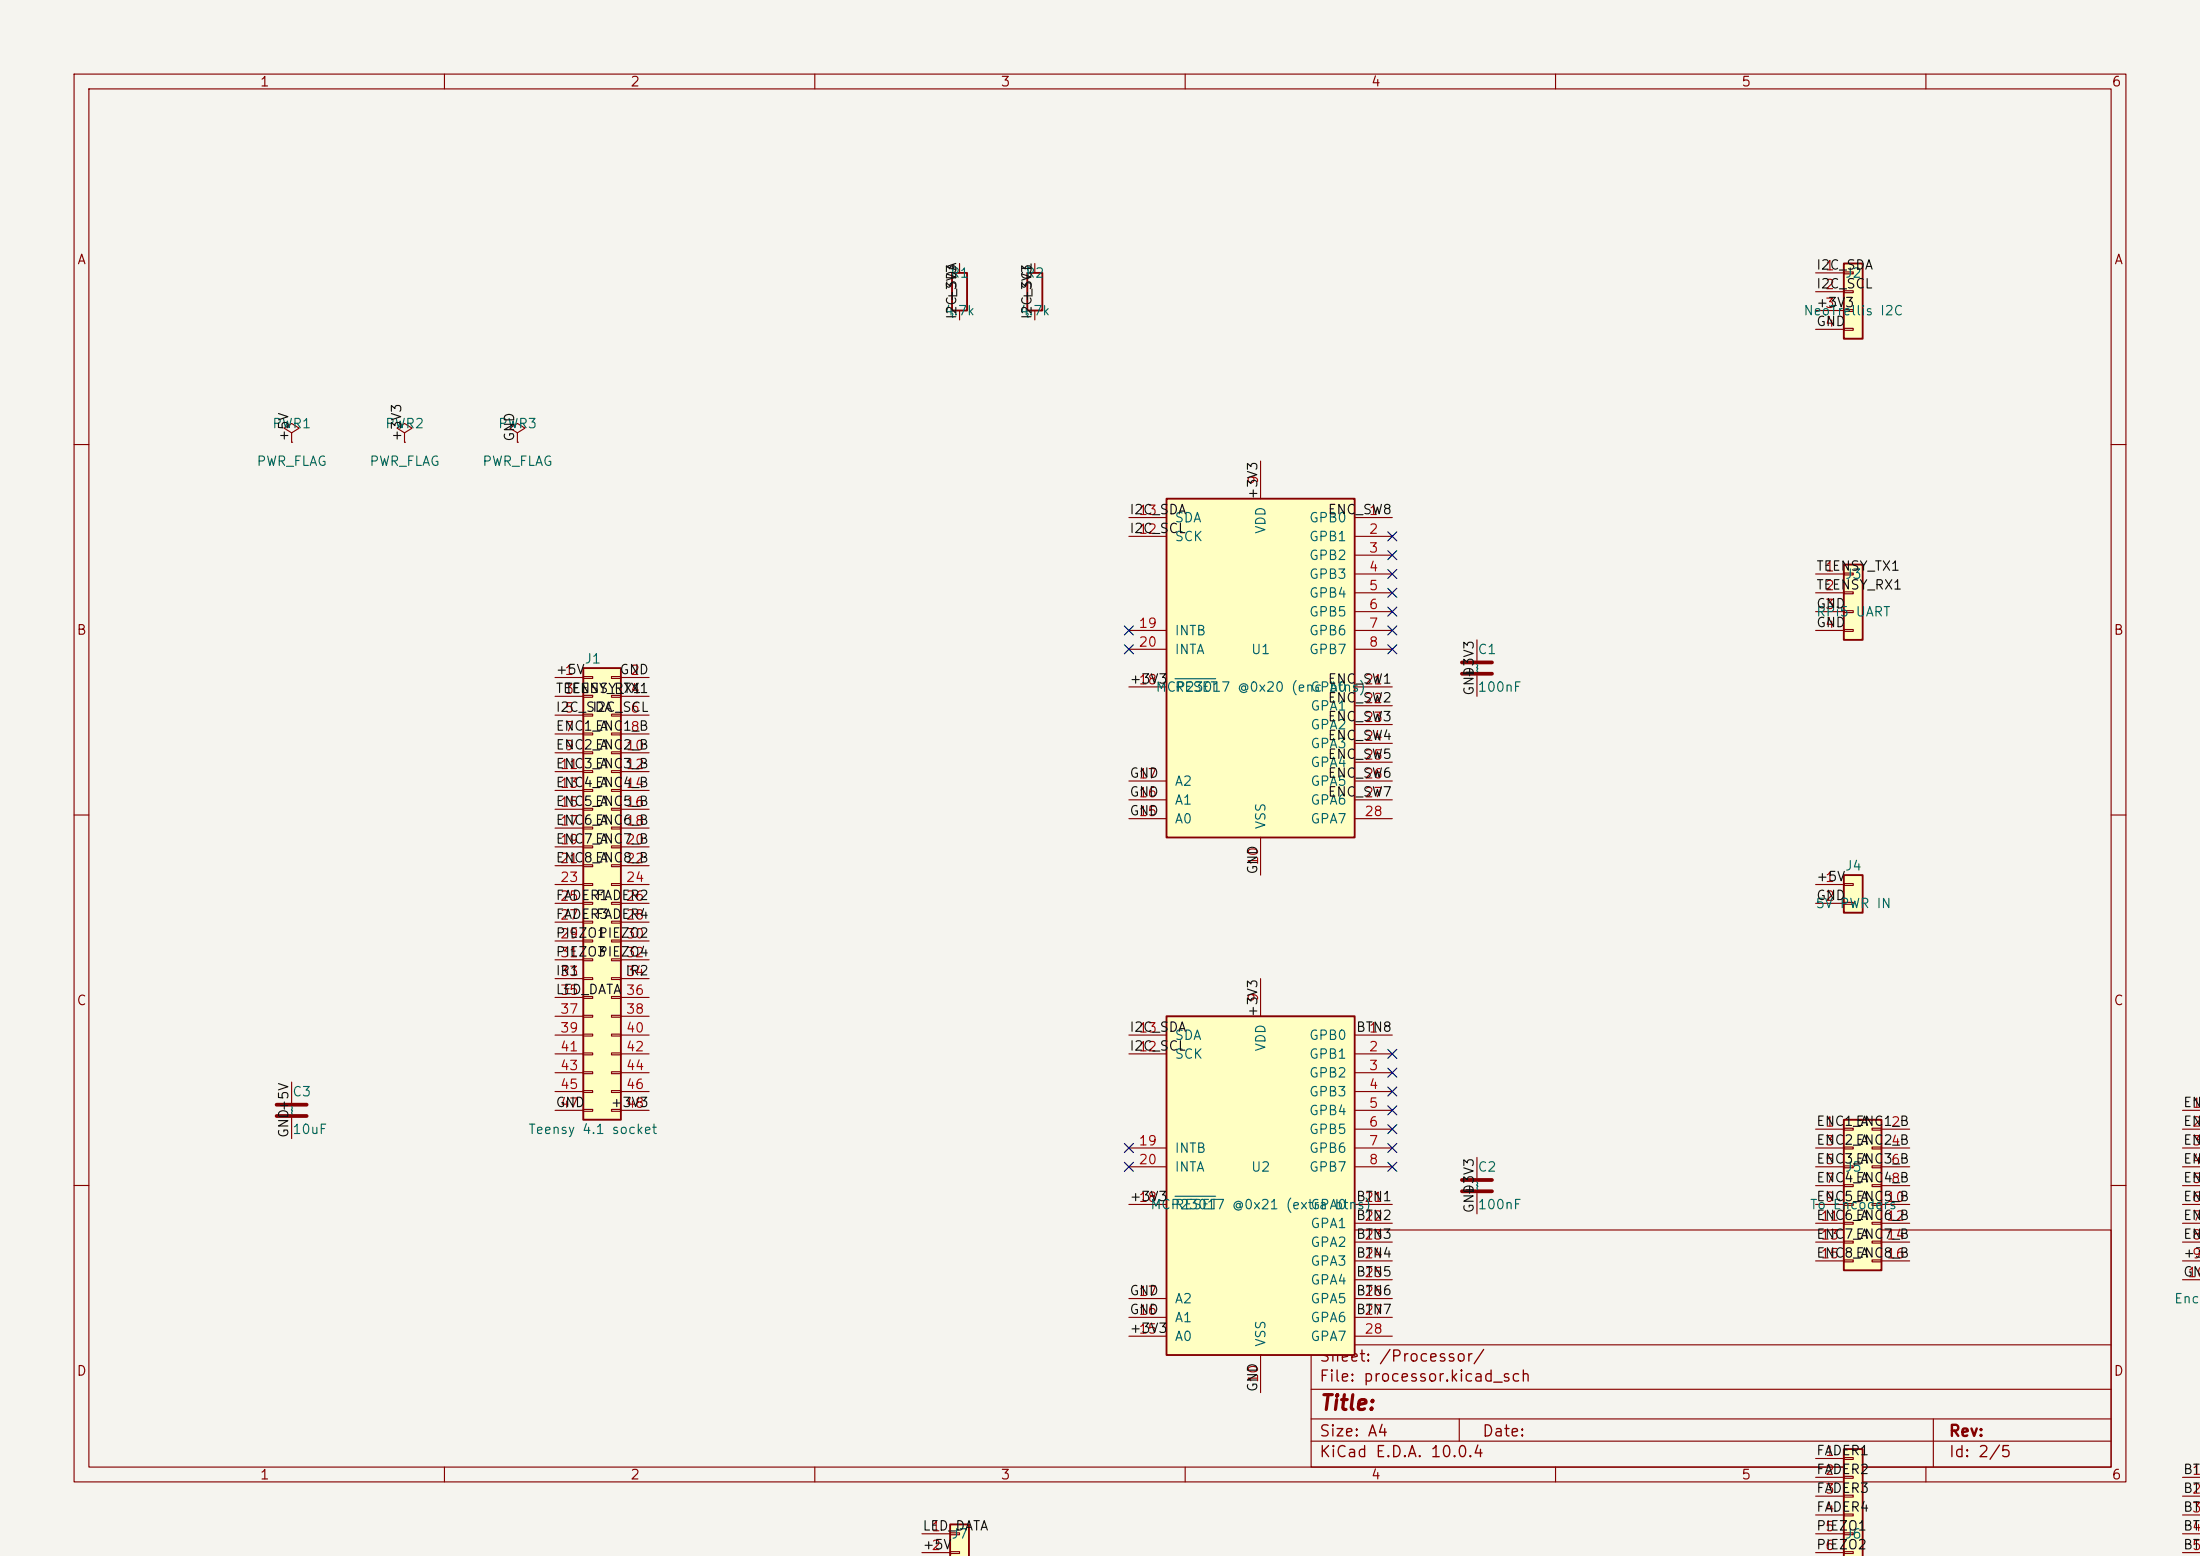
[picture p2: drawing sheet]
<svg xmlns="http://www.w3.org/2000/svg" width="297mm" height="210mm" viewBox="0 0 297 210" stroke-linecap="round" stroke-linejoin="round" font-family="sans-serif">
<path d="M0 0h297v210h-297z" fill="#f5f4ef" stroke="#f5f4ef" stroke-width=".14"/>
<g fill="none" stroke="#840000" stroke-width=".15">
<path d="M10 10h277v190h-277zM12 12h273v186h-273zM60 10v2M110 10v2M160 10v2M210 10v2M260 10v2M129.5 35.6v1.2M129.5 41.9v1.3M10 60h2M285 60h2M10 110h2"/>
<path d="M285 110h2M10 160h2M177 166h108v32h-108zM285 160h2M60 198v2M110 198v2M160 198v2M177 194.5h108M177 191.5h108M177 187.5h108M177 181.5h108M197 191.5v3"/>
<path d="M210 198v2M260 198v2M261 191.5v6.5M294.6 199.4h2.5M294.6 201.9h2.5M294.6 204.5h2.5M294.6 207h2.5M294.6 209.6h2.5"/>
</g>
<path d="M128.5 36.8h2.1v5.1h-2.1z" fill="none" stroke="#840000" stroke-width=".25"/>
<path d="M248.9 195.6h2.6v14.5h-2.6z" fill="#ffffc2"/>
<path d="M248.9 210.1v-14.5h2.6v14.5" fill="none" stroke="#840000" stroke-width=".25"/>
<path d="M245.1 196.9h3.8M245.1 199.4h3.8M248.9 196.7h1.3v.3h-1.3zM248.9 199.3h1.3v.2h-1.3zM245.1 201.9h3.8M245.1 204.5h3.8M245.1 207h3.8M245.1 209.6h3.8M248.9 201.8h1.3v.3h-1.3zM248.9 204.3h1.3v.3h-1.3zM248.9 206.9h1.3v.2h-1.3zM248.9 209.4h1.3v.3h-1.3z" fill="none" stroke="#840000" stroke-width=".15"/>
<path d="M248.9 151.1h5.1v20.4h-5.1z" fill="#ffffc2"/>
<path d="M248.9 151.1h5.1v20.4h-5.1z" fill="none" stroke="#840000" stroke-width=".25"/>
<g fill="none" stroke="#840000" stroke-width=".15">
<path d="M199.4 156.2v2.8M245.1 152.4h3.8M245.1 154.9h3.8M245.1 157.5h3.8M248.9 152.3h1.3v.2h-1.3zM248.9 154.8h1.3v.3h-1.3zM248.9 157.4h1.3v.2h-1.3zM248.9 159.9h1.3v.2h-1.3zM252.7 152.3h1.3v.2h-1.3zM252.7 154.8h1.3v.3h-1.3zM252.7 157.4h1.3v.2h-1.3zM252.7 159.9h1.3v.2h-1.3z"/>
<path d="M254 152.4h3.8M254 154.9h3.8M254 157.5h3.8M294.6 152.4h2.5M294.6 154.9h2.5M294.6 157.5h2.5M294.6 149.9h2.5M199.4 161v2.8M245.1 160h3.8M245.1 162.6h3.8M245.1 165.1h3.8M245.1 167.6h3.8"/>
<path d="M245.1 170.2h3.8M248.9 162.4h1.3v.3h-1.3zM248.9 165h1.3v.2h-1.3zM248.9 167.5h1.3v.3h-1.3zM248.9 170.1h1.3v.2h-1.3zM252.7 162.4h1.3v.3h-1.3zM252.7 165h1.3v.2h-1.3zM252.7 167.5h1.3v.3h-1.3zM252.7 170.1h1.3v.2h-1.3zM254 160h3.8M254 162.6h3.8M254 165.1h3.8"/>
<path d="M254 167.6h3.8M254 170.2h3.8M294.6 160h2.5M294.6 162.6h2.5M294.6 165.1h2.5M294.6 167.6h2.5M294.6 170.2h2.5M294.6 172.7h2.5"/>
</g>
<path d="M197.4 159.3h4M197.4 160.8h4" fill="none" stroke="#840000" stroke-width=".51"/>
<path d="M157.5 137.2h25.4v45.7h-25.4z" fill="#ffffc2"/>
<path d="M157.5 137.2h25.4v45.7h-25.4z" fill="none" stroke="#840000" stroke-width=".25"/>
<g fill="none" stroke="#840000" stroke-width=".15">
<path d="M152.4 139.7h5.1M170.2 132.1v5.1M182.9 139.7h5.1M152.4 142.2h5.1M152.4 154.9h5.1M152.4 157.5h5.1M182.9 142.2h5.1M182.9 144.8h5.1M182.9 147.3h5.1M182.9 149.9h5.1M182.9 152.4h5.1M182.9 154.9h5.1"/>
<path d="M182.9 157.5h5.1M152.4 177.8h5.1M152.4 175.3h5.1M152.4 162.6h5.1M182.9 177.8h5.1M182.9 175.3h5.1M182.9 162.6h5.1M182.9 165.1h5.1M182.9 167.6h5.1M182.9 170.2h5.1M182.9 172.7h5.1M152.4 180.3h5.1"/>
<path d="M170.2 182.9v5.1M182.9 180.3h5.1"/>
</g>
<path d="M158.6 161.5h5.5" fill="none" stroke="#006464" stroke-width=".15"/>
<path d="M128.3 205.7h2.5v4.4h-2.5z" fill="#ffffc2"/>
<path d="M128.3 210.1v-4.4h2.5v4.4" fill="none" stroke="#840000" stroke-width=".25"/>
<path d="M199.4 86.4v2.8M199.4 91.2v2.8M124.5 207h3.8M124.5 209.6h3.8M128.3 206.9h1.2v.2h-1.2zM128.3 209.4h1.2v.3h-1.2z" fill="none" stroke="#840000" stroke-width=".15"/>
<path d="M197.4 89.4h4M197.4 90.9h4" fill="none" stroke="#840000" stroke-width=".51"/>
<path d="M248.9 118.1h2.6v5.1h-2.6z" fill="#ffffc2"/>
<path d="M248.9 118.1h2.6v5.1h-2.6z" fill="none" stroke="#840000" stroke-width=".25"/>
<path d="M245.1 119.4h3.8M248.9 119.3h1.3v.2h-1.3zM245.1 121.9h3.8M248.9 121.8h1.3v.2h-1.3z" fill="none" stroke="#840000" stroke-width=".15"/>
<path d="M248.9 76.2h2.6v10.2h-2.6z" fill="#ffffc2"/>
<path d="M248.9 76.2h2.6v10.2h-2.6z" fill="none" stroke="#840000" stroke-width=".25"/>
<path d="M245.1 77.5h3.8M248.9 77.3h1.3v.3h-1.3zM248.9 79.9h1.3v.2h-1.3zM245.1 80h3.8M245.1 82.6h3.8M245.1 85.1h3.8M248.9 82.4h1.3v.3h-1.3zM248.9 85h1.3v.2h-1.3z" fill="none" stroke="#840000" stroke-width=".15"/>
<path d="M248.9 35.6h2.6v10.1h-2.6z" fill="#ffffc2"/>
<path d="M248.9 35.6h2.6v10.1h-2.6z" fill="none" stroke="#840000" stroke-width=".25"/>
<path d="M245.1 36.8h3.8M245.1 39.4h3.8M248.9 36.7h1.3v.3h-1.3zM248.9 39.2h1.3v.3h-1.3zM245.1 41.9h3.8M245.1 44.5h3.8M248.9 41.8h1.3v.2h-1.3zM248.9 44.3h1.3v.3h-1.3z" fill="none" stroke="#840000" stroke-width=".15"/>
<path d="M78.7 90.2h5.1v60.9h-5.1z" fill="#ffffc2"/>
<path d="M78.7 90.2h5.1v60.9h-5.1z" fill="none" stroke="#840000" stroke-width=".25"/>
<g fill="none" stroke="#840000" stroke-width=".15">
<path d="M74.9 91.4h3.8M74.9 94h3.8M74.9 96.5h3.8M74.9 99.1h3.8M78.7 91.3h1.3v.3h-1.3zM78.7 93.9h1.3v.2h-1.3zM78.7 96.4h1.3v.2h-1.3zM78.7 98.9h1.3v.3h-1.3zM82.5 91.3h1.3v.3h-1.3zM82.5 93.9h1.3v.2h-1.3zM82.5 96.4h1.3v.2h-1.3zM82.5 98.9h1.3v.3h-1.3z"/>
<path d="M83.8 91.4h3.8M83.8 94h3.8M83.8 96.5h3.8M83.8 99.1h3.8M74.9 101.6h3.8M74.9 104.1h3.8M74.9 106.7h3.8M74.9 109.2h3.8M74.9 111.8h3.8M74.9 114.3h3.8M74.9 116.8h3.8M74.9 119.4h3.8"/>
<path d="M78.7 101.5h1.3v.2h-1.3zM78.7 104h1.3v.3h-1.3zM78.7 106.6h1.3v.2h-1.3zM78.7 109.1h1.3v.2h-1.3zM78.7 111.6h1.3v.3h-1.3zM78.7 114.2h1.3v.2h-1.3zM78.7 116.7h1.3v.3h-1.3zM78.7 119.3h1.3v.2h-1.3zM82.5 101.5h1.3v.2h-1.3zM82.5 104h1.3v.3h-1.3zM82.5 106.6h1.3v.2h-1.3zM82.5 109.1h1.3v.2h-1.3z"/>
<path d="M82.5 111.6h1.3v.3h-1.3zM82.5 114.2h1.3v.2h-1.3zM82.5 116.7h1.3v.3h-1.3zM82.5 119.3h1.3v.2h-1.3zM83.8 101.6h3.8M83.8 104.1h3.8M83.8 106.7h3.8M83.8 109.2h3.8M83.8 111.8h3.8M83.8 114.3h3.8M83.8 116.8h3.8M83.8 119.4h3.8"/>
<path d="M74.9 121.9h3.8M74.9 124.5h3.8M74.9 127h3.8M74.9 129.5h3.8M74.9 132.1h3.8M74.9 134.6h3.8M74.9 137.2h3.8M74.9 139.7h3.8M78.7 121.8h1.3v.2h-1.3zM78.7 124.3h1.3v.3h-1.3zM78.7 126.9h1.3v.2h-1.3zM78.7 129.4h1.3v.3h-1.3z"/>
<path d="M78.7 132h1.3v.2h-1.3zM78.7 134.5h1.3v.2h-1.3zM78.7 137h1.3v.3h-1.3zM78.7 139.6h1.3v.2h-1.3zM82.5 121.8h1.3v.2h-1.3zM82.5 124.3h1.3v.3h-1.3zM82.5 126.9h1.3v.2h-1.3zM82.5 129.4h1.3v.3h-1.3zM82.5 132h1.3v.2h-1.3zM82.5 134.5h1.3v.2h-1.3zM82.5 137h1.3v.3h-1.3zM82.5 139.6h1.3v.2h-1.3z"/>
<path d="M83.8 121.9h3.8M83.8 124.5h3.8M83.8 127h3.8M83.8 129.5h3.8M83.8 132.1h3.8M83.8 134.6h3.8M83.8 137.2h3.8M83.8 139.7h3.8M74.9 142.2h3.8M74.9 144.8h3.8M74.9 147.3h3.8M74.9 149.9h3.8"/>
<path d="M78.7 142.1h1.3v.3h-1.3zM78.7 144.7h1.3v.2h-1.3zM78.7 147.2h1.3v.2h-1.3zM78.7 149.7h1.3v.3h-1.3zM82.5 142.1h1.3v.3h-1.3zM82.5 144.7h1.3v.2h-1.3zM82.5 147.2h1.3v.2h-1.3zM82.5 149.7h1.3v.3h-1.3zM83.8 142.2h3.8M83.8 144.8h3.8M83.8 147.3h3.8M83.8 149.9h3.8"/>
</g>
<path d="M157.5 67.3h25.4v45.7h-25.4z" fill="#ffffc2"/>
<path d="M138.7 36.8h2v5.1h-2zM157.5 67.3h25.4v45.7h-25.4z" fill="none" stroke="#840000" stroke-width=".25"/>
<g fill="none" stroke="#840000" stroke-width=".15">
<path d="M139.7 35.6v1.2M39.4 58.4l1-.6-1-.6-1 .6 1 .6v1.3M39.4 59.7h.1M54.6 58.4l1-.6-1-.6-1 .6 1 .6v1.3M54.6 59.7h.1M69.8 58.4l1.1-.6-1.1-.6-1 .6 1 .6v1.3M69.8 59.7h.1M139.7 41.9v1.3M152.4 69.9h5.1M152.4 72.4h5.1M170.2 62.2v5.1M182.9 69.9h5.1"/>
<path d="M182.9 72.4h5.1M182.9 74.9h5.1M182.9 77.5h5.1M152.4 85.1h5.1M152.4 87.6h5.1M152.4 92.7h5.1M182.9 80h5.1M182.9 82.6h5.1M182.9 85.1h5.1M182.9 87.6h5.1M182.9 92.7h5.1M182.9 95.3h5.1"/>
<path d="M182.9 97.8h5.1M152.4 110.5h5.1M152.4 108h5.1M152.4 105.4h5.1M170.2 113v5.1M182.9 110.5h5.1M182.9 108h5.1M182.9 105.4h5.1M182.9 100.3h5.1M182.9 102.9h5.1M39.4 146.1v2.7M39.4 150.9v2.8"/>
</g>
<path d="M158.6 91.6h5.5" fill="none" stroke="#006464" stroke-width=".15"/>
<path d="M37.3 149.1h4.1M37.3 150.6h4.1" fill="none" stroke="#840000" stroke-width=".51"/>
<g fill="none" stroke="#000084" stroke-width=".15">
<path d="M187.4 79.4l1.2 1.2M187.4 76.9l1.2 1.2M187.4 74.3l1.2 1.2M187.4 71.8l1.2 1.2M188.6 79.4l-1.2 1.2M188.6 76.9l-1.2 1.2M188.6 74.3l-1.2 1.2M188.6 71.8l-1.2 1.2M151.8 84.5l1.2 1.2M151.8 87l1.2 1.2M153 84.5l-1.2 1.2M153 87l-1.2 1.2"/>
<path d="M187.4 87l1.2 1.2M187.4 84.5l1.2 1.2M187.4 81.9l1.2 1.3M188.6 87l-1.2 1.2M188.6 84.5l-1.2 1.2M188.6 81.9l-1.2 1.3M151.8 156.9l1.2 1.2M151.8 154.3l1.2 1.2M153 156.9l-1.2 1.2M153 154.3l-1.2 1.2M187.4 156.9l1.2 1.2M187.4 154.3l1.2 1.2"/>
<path d="M187.4 151.8l1.2 1.2M187.4 149.3l1.2 1.2M187.4 146.7l1.2 1.2M187.4 144.2l1.2 1.2M187.4 141.6l1.2 1.2M188.6 156.9l-1.2 1.2M188.6 154.3l-1.2 1.2M188.6 151.8l-1.2 1.2M188.6 149.3l-1.2 1.2M188.6 146.7l-1.2 1.2M188.6 144.2l-1.2 1.2M188.6 141.6l-1.2 1.2"/>
</g>
<text font-size="2" fill="#840000" x="178" y="190.8">Title:</text>
<g font-size="1.5" fill="#840000">
<text x="178" y="184.2">Sheet: /Processor/</text>
<text x="178" y="186.9">File: processor.kicad_sch</text>
<text x="178" y="197.1">KiCad E.D.A. 10.0.4</text>
<text x="178" y="194.3">Size: A4</text>
<text x="200" y="194.3">Date:</text>
<text x="263" y="194.3">Rev:</text>
<text x="263" y="197.1">Id: 2/5</text>
</g>
<g font-size="1.3" fill="#840000">
<text x="35" y="12">1</text>
<text x="85" y="12">2</text>
<text x="135" y="12">3</text>
<text x="185" y="12">4</text>
<text x="235" y="12">5</text>
<text x="285" y="12">6</text>
<text x="10.3" y="36">A</text>
<text x="285.3" y="36">A</text>
<text x="10.3" y="86">B</text>
<text x="285.3" y="86">B</text>
<text x="10.3" y="136">C</text>
<text x="285.3" y="136">C</text>
<text x="10.3" y="186">D</text>
<text x="285.3" y="186">D</text>
<text x="35" y="200">1</text>
<text x="85" y="200">2</text>
<text x="135" y="200">3</text>
<text x="185" y="200">4</text>
<text x="235" y="200">5</text>
<text x="285" y="200">6</text>
</g>
<g font-size="1.3" fill="#006464">
<text x="128.2" y="37.8">R1</text>
<text x="129.5" y="36.8" transform="rotate(-90 129.5 36.8)">~</text>
<text x="138.4" y="37.8">R2</text>
<text x="139.7" y="36.8" transform="rotate(-90 139.7 36.8)">~</text>
<text x="249" y="37.8">J2</text>
<text x="127.4" y="42.9">4.7k</text>
<text x="129.5" y="43.1" transform="rotate(-90 129.5 43.1)">~</text>
<text x="137.6" y="42.9">4.7k</text>
<text x="139.7" y="43.1" transform="rotate(-90 139.7 43.1)">~</text>
<text x="243.4" y="42.9">NeoTrellis I2C</text>
<text x="36.7" y="58.1">PWR1</text>
<text x="51.9" y="58.1">PWR2</text>
<text x="67.1" y="58.1">PWR3</text>
<text x="34.6" y="63.2">PWR_FLAG</text>
<text x="49.8" y="63.2">PWR_FLAG</text>
<text x="65" y="63.2">PWR_FLAG</text>
<text x="158.5" y="70.8">SDA</text>
<text x="176.6" y="70.8">GPB0</text>
<text x="158.5" y="73.4">SCK</text>
<text x="171.2" y="72.2" transform="rotate(-90 171.2 72.2)">VDD</text>
<text x="176.6" y="73.4">GPB1</text>
<text x="176.6" y="75.9">GPB2</text>
<text x="176.6" y="78.4">GPB3</text>
<text x="176.6" y="81">GPB4</text>
<text x="176.6" y="83.5">GPB5</text>
<text x="245.1" y="83.5">RPi5 UART</text>
<text x="249" y="78.4">J3</text>
<text x="78.8" y="89.9">J1</text>
<text x="158.5" y="86.1">INTB</text>
<text x="158.5" y="88.6">INTA</text>
<text x="168.8" y="88.6">U1</text>
<text x="176.6" y="86.1">GPB6</text>
<text x="176.6" y="88.6">GPB7</text>
<text x="199.4" y="88.6">C1</text>
<text x="155.9" y="93.7">MCP23017 @0x20 (enc btns)</text>
<text x="158.5" y="93.7">RESET</text>
<text x="176.8" y="93.7">GPA0</text>
<text x="199.4" y="93.7">100nF</text>
<text x="200.4" y="90.5" transform="rotate(-90 200.4 90.5)">~</text>
<text x="176.8" y="96.2">GPA1</text>
<text x="176.8" y="98.8">GPA2</text>
<text x="176.8" y="101.3">GPA3</text>
<text x="158.5" y="106.4">A2</text>
<text x="176.8" y="103.8">GPA4</text>
<text x="176.8" y="106.4">GPA5</text>
<text x="158.5" y="111.5">A0</text>
<text x="158.5" y="108.9">A1</text>
<text x="171.2" y="112" transform="rotate(-90 171.2 112)">VSS</text>
<text x="176.8" y="108.9">GPA6</text>
<text x="176.8" y="111.5">GPA7</text>
<text x="249" y="117.8">J4</text>
<text x="245" y="122.9">5V PWR IN</text>
<text x="158.5" y="143.2">SCK</text>
<text x="158.5" y="140.7">SDA</text>
<text x="171.2" y="142" transform="rotate(-90 171.2 142)">VDD</text>
<text x="176.6" y="140.7">GPB0</text>
<text x="176.6" y="143.2">GPB1</text>
<text x="39.4" y="148.3">C3</text>
<text x="176.6" y="145.8">GPB2</text>
<text x="176.6" y="148.3">GPB3</text>
<text x="39.4" y="153.4">10uF</text>
<text x="40.3" y="150.2" transform="rotate(-90 40.3 150.2)">~</text>
<text x="71.2" y="153.4">Teensy 4.1 socket</text>
<text x="158.5" y="155.9">INTB</text>
<text x="176.6" y="150.8">GPB4</text>
<text x="176.6" y="153.4">GPB5</text>
<text x="176.6" y="155.9">GPB6</text>
<text x="158.5" y="158.5">INTA</text>
<text x="168.8" y="158.5">U2</text>
<text x="176.6" y="158.5">GPB7</text>
<text x="199.4" y="158.5">C2</text>
<text x="200.4" y="160.4" transform="rotate(-90 200.4 160.4)">~</text>
<text x="249" y="158.5">J5</text>
<text x="155.2" y="163.5">MCP23017 @0x21 (extra btns)</text>
<text x="158.5" y="163.5">RESET</text>
<text x="176.8" y="163.5">GPA0</text>
<text x="176.8" y="166.1">GPA1</text>
<text x="199.4" y="163.5">100nF</text>
<text x="244.3" y="163.5">To Encoders</text>
<text x="176.8" y="168.6">GPA2</text>
<text x="176.8" y="171.2">GPA3</text>
<text x="176.8" y="173.7">GPA4</text>
<text x="158.5" y="178.8">A1</text>
<text x="158.5" y="176.2">A2</text>
<text x="176.8" y="176.2">GPA5</text>
<text x="176.8" y="178.8">GPA6</text>
<text x="293.4" y="176.2">Enc</text>
<text x="158.5" y="181.3">A0</text>
<text x="171.2" y="181.9" transform="rotate(-90 171.2 181.9)">VSS</text>
<text x="176.8" y="181.3">GPA7</text>
<text x="128.3" y="208">J7</text>
<text x="249" y="208">J6</text>
</g>
<g font-size="1.3" fill="#0f0f0f">
<text x="129.4" y="40.8" transform="rotate(-90 129.4 40.8)">+3V3</text>
<text x="139.6" y="40.8" transform="rotate(-90 139.6 40.8)">+3V3</text>
<text x="245.1" y="36.7">I2C_SDA</text>
<text x="245.1" y="39.2">I2C_SCL</text>
<text x="245.1" y="41.8">+3V3</text>
<text x="129.4" y="43.2" transform="rotate(-90 129.4 43.2)">I2C_SDA</text>
<text x="139.6" y="43.2" transform="rotate(-90 139.6 43.2)">I2C_SCL</text>
<text x="245.1" y="44.3">GND</text>
<text x="39.2" y="59.7" transform="rotate(-90 39.2 59.7)">+5V</text>
<text x="54.5" y="59.7" transform="rotate(-90 54.5 59.7)">+3V3</text>
<text x="69.7" y="59.7" transform="rotate(-90 69.7 59.7)">GND</text>
<text x="152.4" y="69.7">I2C_SDA</text>
<text x="170.1" y="67.5" transform="rotate(-90 170.1 67.5)">+3V3</text>
<text x="179.2" y="69.7">ENC_SW8</text>
<text x="152.4" y="72.3">I2C_SCL</text>
<text x="245.1" y="77.3">TEENSY_TX1</text>
<text x="245.1" y="79.9">TEENSY_RX1</text>
<text x="245.1" y="82.4">GND</text>
<text x="245.1" y="85">GND</text>
<text x="74.9" y="91.3">+5V</text>
<text x="74.9" y="93.9">TEENSY_RX1</text>
<text x="76.2" y="93.9">TEENSY_TX1</text>
<text x="83.6" y="91.3">GND</text>
<text x="152.4" y="92.6">+3V3</text>
<text x="179.2" y="95.1">ENC_SW2</text>
<text x="179.2" y="92.6">ENC_SW1</text>
<text x="199.3" y="94" transform="rotate(-90 199.3 94)">GND</text>
<text x="199.3" y="91.6" transform="rotate(-90 199.3 91.6)">+3V3</text>
<text x="74.9" y="98.9">ENC1_A</text>
<text x="74.9" y="101.5">ENC2_A</text>
<text x="74.9" y="96.4">I2C_SDA</text>
<text x="79.9" y="96.4">I2C_SCL</text>
<text x="80.2" y="98.9">ENC1_B</text>
<text x="80.2" y="101.5">ENC2_B</text>
<text x="179.2" y="97.7">ENC_SW3</text>
<text x="179.2" y="100.2">ENC_SW4</text>
<text x="74.9" y="106.6">ENC4_A</text>
<text x="74.9" y="104">ENC3_A</text>
<text x="80.2" y="106.6">ENC4_B</text>
<text x="80.2" y="104">ENC3_B</text>
<text x="152.4" y="105.3">GND</text>
<text x="152.4" y="107.8">GND</text>
<text x="179.2" y="102.7">ENC_SW5</text>
<text x="179.2" y="105.3">ENC_SW6</text>
<text x="179.2" y="107.8">ENC_SW7</text>
<text x="74.9" y="109.1">ENC5_A</text>
<text x="74.9" y="111.6">ENC6_A</text>
<text x="80.2" y="111.6">ENC6_B</text>
<text x="80.2" y="109.1">ENC5_B</text>
<text x="152.4" y="110.4">GND</text>
<text x="74.9" y="116.7">ENC8_A</text>
<text x="74.9" y="114.2">ENC7_A</text>
<text x="80.2" y="114.2">ENC7_B</text>
<text x="80.2" y="116.7">ENC8_B</text>
<text x="170.1" y="118.1" transform="rotate(-90 170.1 118.1)">GND</text>
<text x="245.1" y="119.3">+5V</text>
<text x="74.9" y="121.8">FADER1</text>
<text x="74.9" y="124.3">FADER3</text>
<text x="80.4" y="121.8">FADER2</text>
<text x="80.4" y="124.3">FADER4</text>
<text x="245.1" y="121.8">GND</text>
<text x="74.9" y="126.9">PIEZO1</text>
<text x="74.9" y="129.4">PIEZO3</text>
<text x="74.9" y="132">IR1</text>
<text x="80.7" y="126.9">PIEZO2</text>
<text x="80.7" y="129.4">PIEZO4</text>
<text x="84.3" y="132">IR2</text>
<text x="74.9" y="134.5">LED_DATA</text>
<text x="170.1" y="137.4" transform="rotate(-90 170.1 137.4)">+3V3</text>
<text x="152.4" y="142.1">I2C_SCL</text>
<text x="152.4" y="139.6">I2C_SDA</text>
<text x="183" y="139.6">BTN8</text>
<text x="74.9" y="149.7">GND</text>
<text x="82.3" y="149.7">+3V3</text>
<text x="294.6" y="149.7">ENC</text>
<text x="39.2" y="153.7" transform="rotate(-90 39.2 153.7)">GND+5V</text>
<text x="245.1" y="152.3">ENC1_A</text>
<text x="245.1" y="154.8">ENC2_A</text>
<text x="250.4" y="152.3">ENC1_B</text>
<text x="250.4" y="154.8">ENC2_B</text>
<text x="294.6" y="152.3">ENC</text>
<text x="294.6" y="154.8">ENC</text>
<text x="199.3" y="161.5" transform="rotate(-90 199.3 161.5)">+3V3</text>
<text x="245.1" y="157.4">ENC3_A</text>
<text x="245.1" y="159.9">ENC4_A</text>
<text x="250.4" y="157.4">ENC3_B</text>
<text x="250.4" y="159.9">ENC4_B</text>
<text x="294.6" y="159.9">ENC</text>
<text x="294.6" y="157.4">ENC</text>
<text x="152.4" y="162.4">+3V3</text>
<text x="183" y="162.4">BTN1</text>
<text x="183" y="165">BTN2</text>
<text x="183" y="167.5">BTN3</text>
<text x="199.3" y="163.8" transform="rotate(-90 199.3 163.8)">GND</text>
<text x="245.1" y="162.4">ENC5_A</text>
<text x="245.1" y="165">ENC6_A</text>
<text x="245.1" y="167.5">ENC7_A</text>
<text x="250.4" y="162.4">ENC5_B</text>
<text x="250.4" y="165">ENC6_B</text>
<text x="250.4" y="167.5">ENC7_B</text>
<text x="294.6" y="162.4">ENC</text>
<text x="294.6" y="165">ENC</text>
<text x="294.6" y="167.5">ENC</text>
<text x="183" y="170.1">BTN4</text>
<text x="183" y="172.6">BTN5</text>
<text x="245.1" y="170.1">ENC8_A</text>
<text x="250.4" y="170.1">ENC8_B</text>
<text x="294.6" y="172.6">GND</text>
<text x="294.6" y="170.1">+3V</text>
<text x="152.4" y="177.7">GND</text>
<text x="152.4" y="175.1">GND</text>
<text x="183" y="175.1">BTN6</text>
<text x="183" y="177.7">BTN7</text>
<text x="152.4" y="180.2">+3V3</text>
<text x="170.1" y="188" transform="rotate(-90 170.1 188)">GND</text>
<text x="245.1" y="196.7">FADER1</text>
<text x="245.1" y="201.8">FADER3</text>
<text x="245.1" y="199.3">FADER2</text>
<text x="294.6" y="201.8">BTN</text>
<text x="294.6" y="199.3">BTN</text>
<text x="124.5" y="206.9">LED_DATA</text>
<text x="124.5" y="209.4">+5V</text>
<text x="245.1" y="204.3">FADER4</text>
<text x="245.1" y="206.9">PIEZO1</text>
<text x="245.1" y="209.4">PIEZO2</text>
<text x="294.6" y="209.4">BTN</text>
<text x="294.6" y="206.9">BTN</text>
<text x="294.6" y="204.3">BTN</text>
</g>
<g font-size="1.3" fill="#a90000">
<text x="246.3" y="36.8">1</text>
<text x="246.3" y="39.3">2</text>
<text x="246.3" y="41.9">3</text>
<text x="246.3" y="44.4">4</text>
<text x="170.2" y="65.5" transform="rotate(-90 170.2 65.5)">9</text>
<text x="153.6" y="69.8">13</text>
<text x="184.7" y="69.8">1</text>
<text x="153.6" y="72.4">12</text>
<text x="184.7" y="72.4">2</text>
<text x="184.7" y="74.9">3</text>
<text x="184.7" y="77.4">4</text>
<text x="246.3" y="77.4">1</text>
<text x="184.7" y="80">5</text>
<text x="184.7" y="82.5">6</text>
<text x="246.3" y="80">2</text>
<text x="246.3" y="82.5">3</text>
<text x="153.6" y="85.1">19</text>
<text x="153.6" y="87.6">20</text>
<text x="184.7" y="85.1">7</text>
<text x="184.7" y="87.6">8</text>
<text x="246.3" y="85.1">4</text>
<text x="76.1" y="91.4">1</text>
<text x="76.1" y="94">3</text>
<text x="85" y="91.4">2</text>
<text x="85" y="94">4</text>
<text x="153.6" y="92.7">18</text>
<text x="184.1" y="92.7">21</text>
<text x="184.1" y="95.2">22</text>
<text x="76.1" y="96.5">5</text>
<text x="76.1" y="99">7</text>
<text x="76.1" y="101.6">9</text>
<text x="84.4" y="101.6">10</text>
<text x="85" y="96.5">6</text>
<text x="85" y="99">8</text>
<text x="184.1" y="97.8">23</text>
<text x="184.1" y="100.3">24</text>
<text x="75.5" y="104.1">11</text>
<text x="75.5" y="106.7">13</text>
<text x="84.4" y="104.1">12</text>
<text x="84.4" y="106.7">14</text>
<text x="153.6" y="107.9">16</text>
<text x="153.6" y="105.4">17</text>
<text x="184.1" y="102.8">25</text>
<text x="184.1" y="105.4">26</text>
<text x="184.1" y="107.9">27</text>
<text x="75.5" y="109.2">15</text>
<text x="75.5" y="111.7">17</text>
<text x="84.4" y="109.2">16</text>
<text x="84.4" y="111.7">18</text>
<text x="153.6" y="110.5">15</text>
<text x="184.1" y="110.5">28</text>
<text x="75.5" y="114.3">19</text>
<text x="75.5" y="116.8">21</text>
<text x="75.5" y="119.4">23</text>
<text x="84.4" y="114.3">20</text>
<text x="84.4" y="116.8">22</text>
<text x="84.4" y="119.4">24</text>
<text x="170.2" y="116.9" transform="rotate(-90 170.2 116.9)">10</text>
<text x="246.3" y="119.4">1</text>
<text x="75.5" y="121.9">25</text>
<text x="75.5" y="124.4">27</text>
<text x="84.4" y="121.9">26</text>
<text x="84.4" y="124.4">28</text>
<text x="246.3" y="121.9">2</text>
<text x="75.5" y="127">29</text>
<text x="75.5" y="129.5">31</text>
<text x="84.4" y="127">30</text>
<text x="84.4" y="129.5">32</text>
<text x="75.5" y="132.1">33</text>
<text x="75.5" y="134.6">35</text>
<text x="75.5" y="137.1">37</text>
<text x="84.4" y="132.1">34</text>
<text x="84.4" y="134.6">36</text>
<text x="84.4" y="137.1">38</text>
<text x="170.2" y="135.3" transform="rotate(-90 170.2 135.3)">9</text>
<text x="75.5" y="139.7">39</text>
<text x="75.5" y="142.2">41</text>
<text x="84.4" y="139.7">40</text>
<text x="84.4" y="142.2">42</text>
<text x="153.6" y="142.2">12</text>
<text x="153.6" y="139.7">13</text>
<text x="184.7" y="139.7">1</text>
<text x="184.7" y="142.2">2</text>
<text x="75.5" y="144.8">43</text>
<text x="75.5" y="147.3">45</text>
<text x="75.5" y="149.8">47</text>
<text x="84.4" y="144.8">44</text>
<text x="84.4" y="147.3">46</text>
<text x="84.4" y="149.8">48</text>
<text x="184.7" y="144.8">3</text>
<text x="184.7" y="147.3">4</text>
<text x="184.7" y="149.8">5</text>
<text x="295.8" y="149.8">1</text>
<text x="153.6" y="154.9">19</text>
<text x="184.7" y="152.4">6</text>
<text x="184.7" y="154.9">7</text>
<text x="246.3" y="152.4">1</text>
<text x="246.3" y="154.9">3</text>
<text x="255.2" y="152.4">2</text>
<text x="255.2" y="154.9">4</text>
<text x="295.8" y="152.4">2</text>
<text x="295.8" y="154.9">3</text>
<text x="153.6" y="157.5">20</text>
<text x="184.7" y="157.5">8</text>
<text x="246.3" y="157.5">5</text>
<text x="246.3" y="160">7</text>
<text x="255.2" y="157.5">6</text>
<text x="255.2" y="160">8</text>
<text x="295.8" y="157.5">4</text>
<text x="295.8" y="160">5</text>
<text x="153.6" y="162.5">18</text>
<text x="184.1" y="162.5">21</text>
<text x="184.1" y="165.1">22</text>
<text x="184.1" y="167.6">23</text>
<text x="245.7" y="165.1">11</text>
<text x="245.7" y="167.6">13</text>
<text x="246.3" y="162.5">9</text>
<text x="254.6" y="162.5">10</text>
<text x="254.6" y="165.1">12</text>
<text x="254.6" y="167.6">14</text>
<text x="295.8" y="162.5">6</text>
<text x="295.8" y="165.1">7</text>
<text x="295.8" y="167.6">8</text>
<text x="184.1" y="170.2">24</text>
<text x="184.1" y="172.7">25</text>
<text x="245.7" y="170.2">15</text>
<text x="254.6" y="170.2">16</text>
<text x="295.2" y="172.7">10</text>
<text x="295.8" y="170.2">9</text>
<text x="153.6" y="177.8">16</text>
<text x="153.6" y="175.2">17</text>
<text x="184.1" y="175.2">26</text>
<text x="184.1" y="177.8">27</text>
<text x="153.6" y="180.3">15</text>
<text x="184.1" y="180.3">28</text>
<text x="170.2" y="186.7" transform="rotate(-90 170.2 186.7)">10</text>
<text x="246.3" y="196.8">1</text>
<text x="246.3" y="199.4">2</text>
<text x="246.3" y="201.9">3</text>
<text x="295.8" y="199.4">1</text>
<text x="295.8" y="201.9">2</text>
<text x="125.7" y="207">1</text>
<text x="125.7" y="209.5">2</text>
<text x="246.3" y="204.4">4</text>
<text x="246.3" y="207">5</text>
<text x="246.3" y="209.5">6</text>
<text x="295.8" y="204.4">3</text>
<text x="295.8" y="207">4</text>
<text x="295.8" y="209.5">5</text>
</g>
</svg>
